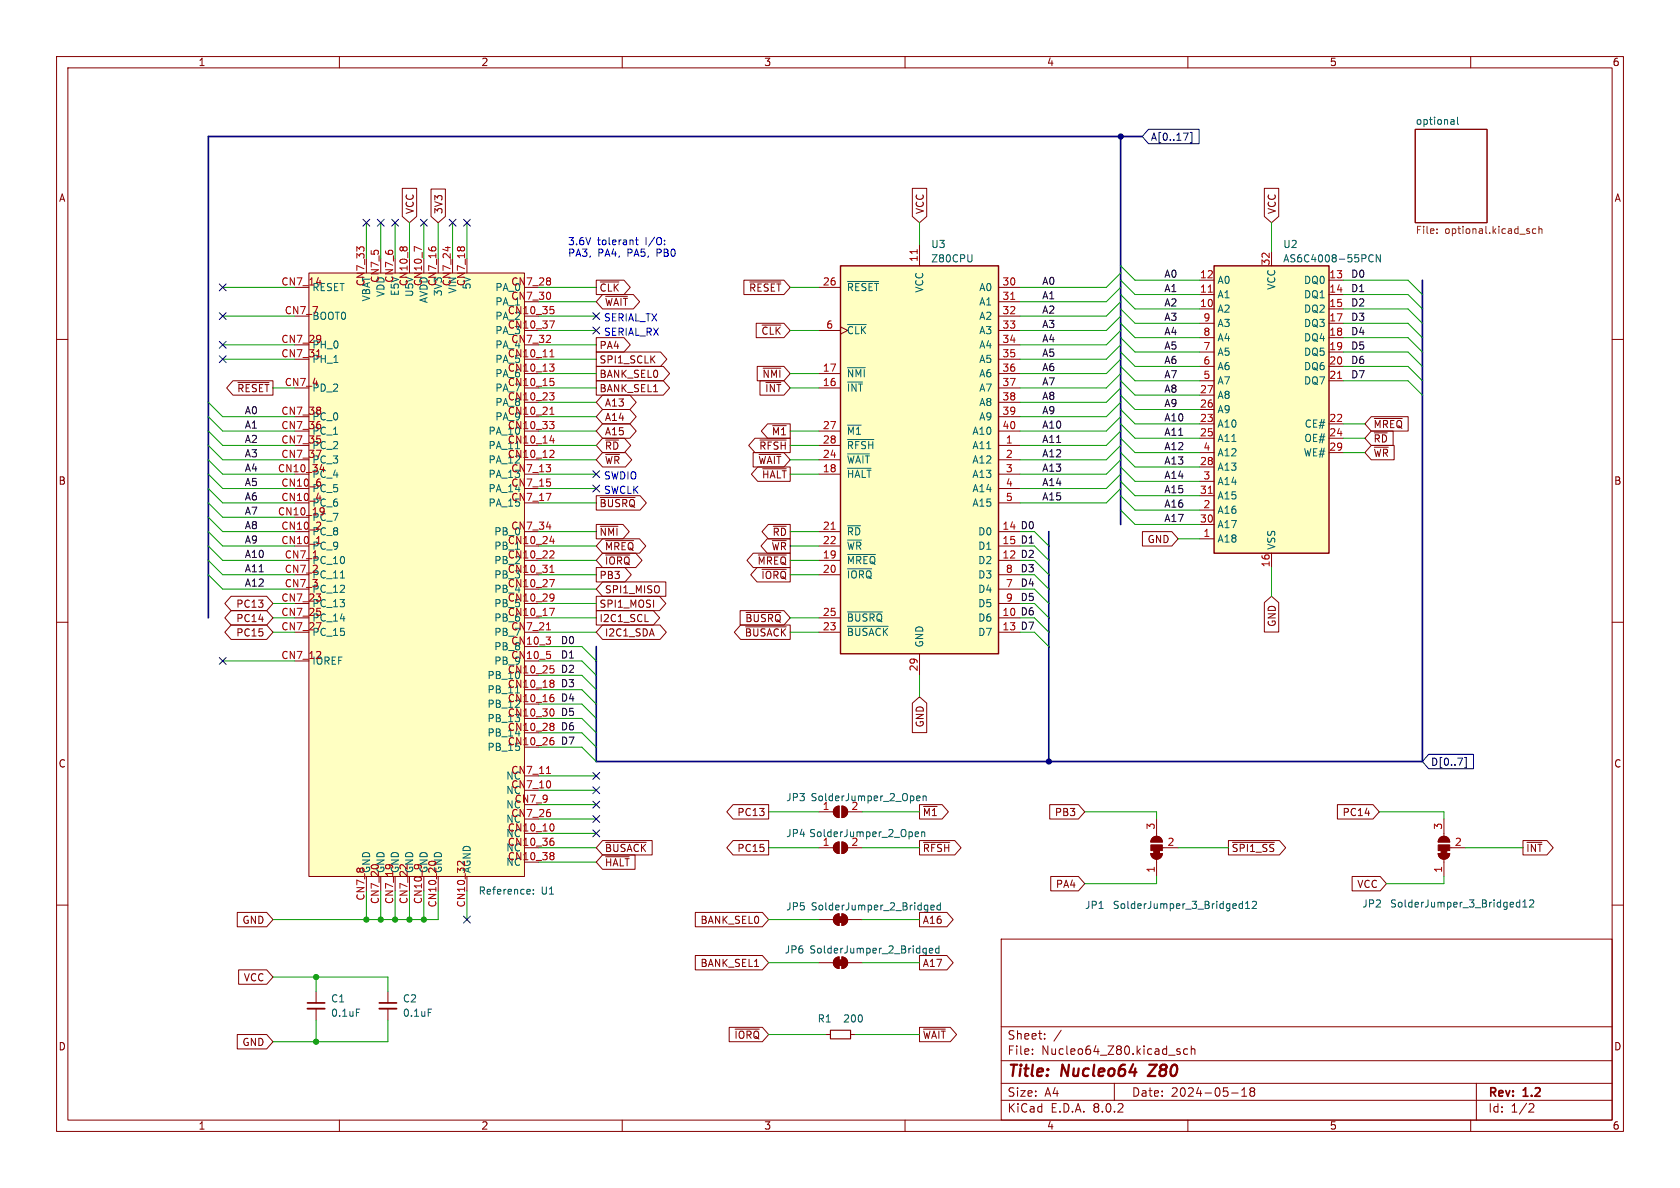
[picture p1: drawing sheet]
<svg xmlns="http://www.w3.org/2000/svg" width="297mm" height="210mm" viewBox="0 0 297 210" stroke-linecap="round" stroke-linejoin="round" font-family="sans-serif">
<g fill="none" stroke="#840000" stroke-width=".18">
<path d="M10 10h277v190h-277zM12 12h273v186h-273zM60 10v2M110 10v2M160 10v2M210 10v2M260 10v2M250.2 22.9h12.7v16.5h-12.7zM10 60h2M285 60h2M10 110h2M285 110h2"/>
<path d="M10 160h2M203.5 150.9h2a1.02 1.02 0 0 1-1 1 1.02 1.02 0 0 1-1-1zM203.7 148.1a1.02 1.02 0 0 1 1.2-.2 1.02 1.02 0 0 1 .6 .9h-2zM204.5 144.8v3M204.5 151.9v3M205.5 149.9h2.8M285 160h2M177 166h108v32h-108zM60 198v2M110 198v2M160 198v2M177 194.5h108"/>
<path d="M177 191.5h108M177 187.5h108M177 181.5h108M182.5 186.3v.1M182.5 185.5v.1M184.7 183.6v.1M184.7 182.8v.1M187.6 182.1l-1.3 2M197 191.5v3M208.1 185.8l.5 .2 .1 .2-.2 .2-.5-.1M208.1 185.5h.5M210 185.5l-.5-.1-.3 .3v.4l.2 .2h.6"/>
<path d="M210 198v2M210.6 185.5l.2-.1 .4 .1v.9M210.6 184.9v1.5M217.7 193.2h1.2M219.5 193.8h.9M219.5 192.7l.5-.4v1.5M221.2 192.9l-.2 .3v.3l.2 .3 .5-.1 .1-.2-.1-.4-.2-.2M221.2 192.9l-.2-.2 .2-.4 .5 .1 .1 .2-.3 .3M221.2 192.9h.3M260 198v2M261 191.5v6.5M270.5 195.1l.5 .1 .2 .3-1 1.1h1"/>
</g>
<path d="M204.5 188.2l-1.6 2h1.4" fill="none" stroke="#840000" stroke-width=".4"/>
<path d="M256.9 21.1l.2 .2v.7M257.1 21.9l-.5 .1M257.1 21.4l-.5 .1M257.7 20.7v1.1l.2 .2M219.2 159.8h.4M219.6 159.3v1.3M220.2 159.7l.4-.4v1.3M221.4 159.5l.5-.2 .2 .4-.8 .9h.8M219.2 160.5h.4M220.2 160.6h.7" fill="none" stroke="#006464" stroke-width=".18"/>
<path d="M254 41.2v.1M254 40.5v.1M271.5 40.5l-.3-.1-.3 .3 .1 .5h.5M272.1 40.6l.1-.2 .3 .1 .1 .8M272.1 40v1.3" fill="none" stroke="#725600" stroke-width=".18"/>
<g fill="#840000" stroke="#840000" stroke-width=".18">
<path d="M204 150.4h1v.5h-1z"/>
<path d="M203.5 150.9h2a1.02 1.02 0 0 1-1 1 1.02 1.02 0 0 1-1-1z"/>
<path d="M203.5 149.4h2v1h-2z"/>
<path d="M203.7 148.1a1.02 1.02 0 0 1 1.2-.2 1.02 1.02 0 0 1 .6 .9h-2z"/>
</g>
<path d="M54.6 48.3h38.1v106.6h-38.1z" fill="#ffffc2"/>
<g fill="none" stroke="#840000" stroke-width=".18">
<path d="M54.6 48.3h38.1v106.6h-38.1zM144.8 149.9h2.5M144.8 143.5h2.5M147.6 149.1l.7-.3v2.1a1.02 1.02 0 0 1-.9-.7 1.02 1.02 0 0 1 .2-1.1zM147.6 142.8l.7-.3v2a1.02 1.02 0 0 1-.9-.6 1.02 1.02 0 0 1 .2-1.1zM148.8 148.8a1.02 1.02 0 0 1 1.1 1.1 1.02 1.02 0 0 1-1.1 1zM148.8 142.5a1.02 1.02 0 0 1 1.1 1 1.02 1.02 0 0 1-1.1 1zM149.9 149.9h2.5M149.9 143.5h2.5M254.3 150.9h2a1.02 1.02 0 0 1-1 1 1.02 1.02 0 0 1-1-1zM254.5 148.1a1.02 1.02 0 0 1 1.2-.2 1.02 1.02 0 0 1 .6 .9h-2zM255.3 144.8v3"/>
<path d="M255.3 151.9v3M256.3 149.9h2.8M144.8 170.2h2.5M144.8 162.6h2.5M147.6 169.5l.7-.3v2a1.02 1.02 0 0 1-.9-.6 1.02 1.02 0 0 1 .2-1.1zM147.6 161.8l.7-.3v2.1a1.02 1.02 0 0 1-.9-.7 1.02 1.02 0 0 1 .2-1.1zM148.8 169.2a1.02 1.02 0 0 1 1.1 1 1.02 1.02 0 0 1-1.1 1zM148.8 161.5a1.02 1.02 0 0 1 1.1 1.1 1.02 1.02 0 0 1-1.1 1zM149.9 170.2h2.5M149.9 162.6h2.5M146 182.9h.8M150.4 182.9h.7"/>
</g>
<g fill="none" stroke="#a90000" stroke-width=".18">
<path d="M56.6 59.4l.1 .6M56.7 59.8l-.1 .1M63.6 44.1l-.5-.5v.8M63.7 43.7h.5M70.8 43.7h.3M71.4 43.7h.5M74.5 44.1l-1.3-.5v.8M76.4 43.7h.5M79.2 43.6v.8M81 43.7h.3M81.5 43.7h.5M97.2 56.7h.8l-.5 1.3"/>
<path d="M97.3 54.2h.6M97.3 49.2v.3M97.3 49.8v.5M97.3 51.9v.8M97.3 59.4v.4M97.4 54.7h.3l.2 .2-.1 .5-.4 .1M56.6 72.1v.3M56.8 79.6l-.6 1.3M96.6 60.5h.7M97.2 64.4h.7l-.4 .4M97.2 69.4h.7l-.4 .5M97.2 74.5h.7l-.4 .5"/>
<path d="M97.2 63.1h.7M97.2 77.9h.8M97.2 73.2h.7M97.3 66.9h.6M97.3 62.1l.3-.3v1.3M97.3 72.3l.3-.3v1.2M97.4 67.4h.3l.2 .2-.1 .5-.4 .1M97.4 79.6l.4 .1 .1 .3-.7 .9h.7M97.7 64.8l.2 .3v.3l-.2 .2M97.7 69.9l.2 .3v.3l-.2 .2M97.7 75l.2 .2v.3l-.2 .3M97.8 77.5v.8"/>
<path d="M57.2 82.6v.8M96.6 82.1h.7l-.4 .5M96.6 87.2h.8l-.5 1.3M96.6 93.1h.8M97.2 95.7h.8M97.3 82.7v.6M97.3 85.3v.5M97.4 97.4h.4l.1 .3-.7 .9h.7M97.8 95.3v.8M56.6 115.3v.4M56.8 110.1l-.6 1.2M96.6 112.6h.7l-.4 .5"/>
<path d="M96.6 111.3h.7M97.2 107.5h.8l-.5 1.3M97.2 102.5h.8l-.5 1.2M97.2 101.2h.7M97.3 117.7h.6M97.3 115.8v.5M97.3 113.2v.6M97.3 100.2l.3-.3v1.3M97.4 118.2h.3l.2 .2-.1 .5-.4 .1M97.5 105l.4 .1a.84 .84 0 0 1-.3 1.2M97.9 105.5l-.2 .3h-.2M96.6 136.7h.7"/>
<path d="M97.3 138.3v.7M97.5 120.2l.3 .1 .1 .2-.2 .3M97.5 123.3h.3l.1 .2v.4l-.4 .1M97.5 127.9h.3l.1 .2-.2 .3M97.5 130.9h.2l.2 .2v.4l-.4 .2M97.5 120.8h.2M97.5 128.4h.2M97.6 122.8h.2M97.6 130.4h.2M97.6 125.3a.79 .79 0 0 1 0 1.3M97.7 120.8l.2 .2v.3l-.1 .1-.3 .1M97.7 128.4l.2 .2v.3l-.1 .2h-.3"/>
<path d="M66.1 152.9h.3M68.4 152.9h.5M68.7 152.9h.1M73.5 152.9h.5M73.8 152.9h.1M76.3 152.2h.3M80.9 152.8v-.4l.3-.2 .9 .8M97.3 143.7v.5M97.5 148.7h.2l.2 .2v.4l-.4 .1M97.5 150.7l.3 .1 .1 .2-.2 .3M97.5 151.3h.2M97.6 148.2h.2"/>
<path d="M97.6 145.6a.79 .79 0 0 1 0 1.3M97.7 151.3l.2 .2v.2l-.1 .2-.3 .1"/>
</g>
<g fill="none" stroke="#006464" stroke-width=".18">
<path d="M60.2 102.2h.7M93.6 157.2l.1 .3-.6 .1M93.7 158l-.1 .1M94.3 157.9v.2M94.3 157.3v.1M161.8 147.5l.6-.1-.1-.3h-.3l-.2 .1 .1 .6h.4M162 141.1l.7-.1-.1-.2-.4-.1-.2 .2 .1 .6h.5M162.9 147.2l.2-.1h.3l.1 .8M162.9 147.1v.8M163.2 140.8l.2-.1 .3 .1v.7M163.2 140.7v.8M166.2 159.6v1.3"/>
<path d="M268.2 159.6h.5M268.7 159.1v1.2M269.2 159.4l.4-.3v1.2M270.4 159.2l.5-.1 .3 .3-.8 .9h.8M163.4 167.6l.4 .1M163.6 160l.4 .1M163.8 167.6v1.1l-.3 .2M163.8 168.4l-.4 .1M164 160v1l-.2 .3M164 160.8l-.4 .1M164.3 168.1l.6-.2-.1-.2-.3-.1-.2 .2 .1 .6h.4M164.6 160.4l.6-.1-.1-.2-.4-.1-.1 .2v.6h.5"/>
<path d="M166 167.7l-.4-.1-.2 .3 .1 .5h.5M166 167.2v1.3M166.2 160.1l-.3-.1-.3 .2 .2 .6h.4M268.2 160.3h.5M269.2 160.3h.7"/>
</g>
<g fill="#840000" stroke="#840000" stroke-width=".18">
<path d="M254.8 150.4h1v.5h-1z"/>
<path d="M254.3 150.9h2a1.02 1.02 0 0 1-1 1 1.02 1.02 0 0 1-1-1z"/>
<path d="M254.3 149.4h2v1h-2z"/>
<path d="M254.5 148.1a1.02 1.02 0 0 1 1.2-.2 1.02 1.02 0 0 1 .6 .9h-2z"/>
<path d="M148.1 169.7h1v1h-1z"/>
<path d="M147.6 169.5l.7-.3v2a1.02 1.02 0 0 1-.9-.6 1.02 1.02 0 0 1 .2-1.1z"/>
<path d="M148.8 169.2a1.02 1.02 0 0 1 1.1 1 1.02 1.02 0 0 1-1.1 1z"/>
<path d="M148.1 162.1h1v1h-1z"/>
<path d="M147.6 161.8l.7-.3v2.1a1.02 1.02 0 0 1-.9-.7 1.02 1.02 0 0 1 .2-1.1z"/>
<path d="M148.8 161.5a1.02 1.02 0 0 1 1.1 1.1 1.02 1.02 0 0 1-1.1 1z"/>
<path d="M147.6 149.1l.7-.3v2.1a1.02 1.02 0 0 1-.9-.7 1.02 1.02 0 0 1 .2-1.1z"/>
<path d="M148.8 148.8a1.02 1.02 0 0 1 1.1 1.1 1.02 1.02 0 0 1-1.1 1z"/>
<path d="M147.6 142.8l.7-.3v2a1.02 1.02 0 0 1-.9-.6 1.02 1.02 0 0 1 .2-1.1z"/>
<path d="M148.8 142.5a1.02 1.02 0 0 1 1.1 1 1.02 1.02 0 0 1-1.1 1z"/>
</g>
<path d="M146.8 182.1h3.6v1.5h-3.6z" fill="none" stroke="#840000" stroke-width=".2"/>
<path d="M148.6 47h27.9v68.6h-27.9z" fill="#ffffc2"/>
<path d="M148.6 47h27.9v68.6h-27.9z" fill="none" stroke="#840000" stroke-width=".25"/>
<g fill="none" stroke="#840000" stroke-width=".18">
<path d="M144.8 50.8h3.8M144.8 58.4h3.8M148.6 57.8l1.3 .6-1.3 .7M162.6 43.2v3.8M176.5 50.8h3.8M176.5 53.3h3.8M176.5 55.9h3.8M176.5 58.4h3.8M144.8 78.7h3.8M144.8 68.6h3.8M144.8 66h3.8M144.8 76.2h3.8"/>
<path d="M176.5 78.7h3.8M176.5 68.6h3.8M176.5 66h3.8M176.5 76.2h3.8M176.5 61h3.8M176.5 63.5h3.8M176.5 71.1h3.8M176.5 73.7h3.8M144.8 99.1h3.8M144.8 94h3.8M144.8 96.5h3.8M144.8 83.8h3.8"/>
<path d="M144.8 81.3h3.8M176.5 99.1h3.8M176.5 94h3.8M176.5 96.5h3.8M176.5 83.8h3.8M176.5 81.3h3.8M176.5 86.4h3.8M176.5 88.9h3.8M144.8 109.2h3.8M144.8 111.8h3.8M144.8 101.6h3.8M162.6 115.6v3.8"/>
<path d="M176.5 109.2h3.8M176.5 111.8h3.8M176.5 101.6h3.8M176.5 104.1h3.8M176.5 106.7h3.8M55.9 175.3v2M55.9 178.3v2M68.6 175.3v2M68.6 178.3v2"/>
</g>
<path d="M162.1 44.1v.7M178.7 52.9h.7M146.9 93.6h.8" fill="none" stroke="#a90000" stroke-width=".18"/>
<g fill="none" stroke="#006464" stroke-width=".18">
<path d="M149.8 49.8h5.5M149.8 57.4h3.3M171.8 45v1.2M149.8 65h3.2M149.8 75.2h2.4M149.8 77.7h4.7M149.8 82.8h4.2M149.8 98h5M149.8 92.9h2.3M149.8 80.2h3.9M149.8 100.6h4.3M149.8 110.7h7.2"/>
<path d="M149.8 108.2h6.2M63 178.4h.6M75.7 178.4h.6"/>
</g>
<path d="M54.4 178.3h3M67.1 178.3h3" fill="none" stroke="#840000" stroke-width=".33"/>
<path d="M54.4 177.3h3M67.1 177.3h3" fill="none" stroke="#840000" stroke-width=".3"/>
<path d="M214.6 47h20.3v50.8h-20.3z" fill="#ffffc2"/>
<path d="M214.6 47h20.3v50.8h-20.3z" fill="none" stroke="#840000" stroke-width=".25"/>
<g fill="none" stroke="#840000" stroke-width=".18">
<path d="M71.1 33.3h2.6v5l-1.3 1.1-1.3-1.1zM76.2 33.4h2.5v4.9l-1.2 1.1-1.3-1.1zM161.3 33.3h2.5v5l-1.2 1.1-1.3-1.1zM223.5 33.3h2.6v5l-1.3 1.1-1.3-1.1zM105.4 59.7h4.9l1.1 1.3-1.1 1.2h-4.9zM105.4 49.5h4.9l1.1 1.3-1.1 1.3h-4.9zM106.1 49.8h3.3M106.5 52.1h5.5l1.1 1.2-1.1 1.3h-5.5l-1.1-1.3zM107.1 52.4h3.8M131.5 49.5h7.1l1.1 1.3-1.1 1.3h-7.1zM132.6 49.8h5.4M133.7 57.1h4.9l1.1 1.3-1.1 1.3h-4.9z"/>
<path d="M134.7 57.5h3.3M212.1 54.6h2.5M212.1 52.1h2.5M212.1 49.5h2.5M212.1 57.2h2.5M212.1 59.7h2.5M224.8 44.5v2.5M234.9 54.6h2.6M234.9 52.1h2.6M234.9 49.5h2.6M234.9 57.2h2.6M234.9 59.7h2.6"/>
<path d="M41.2 67.3h7.1v2.6h-7.1l-1.1-1.3zM42.1 67.6h5.5M105.4 64.8h11.9l1.1 1.2-1.1 1.3h-11.9zM105.4 67.3h11.9l1.1 1.3-1.1 1.3h-11.9zM105.4 62.2h11.4l1.1 1.3-1.1 1.3h-11.4zM106.5 74.9h4.9l1.1 1.3-1.1 1.3h-4.9l-1.1-1.3zM106.5 69.8h4.9l1.1 1.3-1.1 1.3h-4.9l-1.1-1.3zM106.5 77.5h3.9l1.1 1.2-1.1 1.3h-3.9l-1.1-1.3zM106.5 72.4h4.9l1.1 1.3-1.1 1.2h-4.9l-1.1-1.2zM133.5 77.5h6.2v2.5h-6.2l-1.1-1.3zM133.9 64.8h4.7l1.1 1.2-1.1 1.3h-4.7zM134.4 67.3h4.2l1.1 1.3-1.1 1.3h-4.2z"/>
<path d="M134.4 77.8h4.6M134.9 65.1h3.1M135.7 74.9h4v2.6h-4l-1.1-1.3zM136.6 75.2h2.4M212.1 62.2h2.5M212.1 64.8h2.5M212.1 67.3h2.5M212.1 74.9h2.5M212.1 77.5h2.5M212.1 72.4h2.5M212.1 69.9h2.5M234.9 62.2h2.6"/>
<path d="M234.9 64.8h2.6M234.9 67.3h2.6M234.9 74.9h2.6M234.9 77.5h2.6M242.4 78.7h4.1v2.6h-4.1l-1.1-1.3zM242.4 76.2h3.9v2.5h-3.9l-1.1-1.2zM242.4 73.7h6.5v2.5h-6.5l-1.1-1.3zM243 74h4.9M105.4 92.7h4.7l1.1 1.3-1.1 1.3h-4.7zM105.4 87.6h7.8l1.1 1.3-1.1 1.3h-7.8zM106.1 93h3.1M106.1 87.9h6.2"/>
<path d="M106.5 80h4.1l1.1 1.3-1.1 1.3h-4.1l-1.1-1.3zM106.5 97.8h5.9l1.1 1.3-1.1 1.2h-5.9l-1.1-1.2zM106.5 95.2h6.6l1.1 1.3-1.1 1.3h-6.6l-1.1-1.3zM107.1 98.1h4.2M107.1 95.6h4.9M133.1 80h5.5l1.1 1.3-1.1 1.3h-5.5zM133.2 97.8h6.5v2.5h-6.5l-1.1-1.2zM134 82.5h5.7v2.6h-5.7l-1.2-1.3zM134 98.1h5M134.2 80.3h3.8M134.8 82.9h4.2M135.6 95.2h4.1v2.6h-4.1l-1.1-1.3z"/>
<path d="M135.8 92.7h3.9v2.6h-3.9l-1.1-1.3zM136.7 93h2.3M202 94h5.2l1.1 1.3-1.1 1.2h-5.2zM212.1 95.3h2.5M212.1 90.2h2.5M212.1 82.6h2.5M212.1 80h2.5M212.1 85.1h2.5M212.1 92.7h2.5M212.1 87.6h2.5M224.8 97.8v2.5M234.9 80h2.6"/>
<path d="M40.9 110.5h6.2l1.2 1.3-1.2 1.2h-6.2l-1.2-1.2zM40.9 107.9h6.2l1.2 1.3-1.2 1.3h-6.2l-1.2-1.3zM40.9 105.4h6.2l1.2 1.3-1.2 1.3h-6.2l-1.2-1.3zM105.4 105.4h11.2l1.1 1.3-1.1 1.3h-11.2zM105.4 107.9h10.1l1.1 1.3-1.1 1.3h-10.1zM105.4 100.3h5.1l1.1 1.3-1.1 1.3h-5.1zM106.5 110.5h10.2l1.1 1.3-1.1 1.2h-10.2l-1.1-1.2zM106.5 102.9h11.2v2.5h-11.2l-1.1-1.3zM114 109.9h.6M130.8 107.9h7.8l1.1 1.3-1.1 1.3h-7.8zM130.9 110.5h8.8v2.5h-8.8l-1.1-1.2zM131.8 110.8h7.2"/>
<path d="M131.9 108.3h6.1M133.8 100.3h5.9v2.6h-5.9l-1.1-1.3zM134.7 100.6h4.3M223.5 106.5l1.3-1.1 1.3 1.1v5.2h-2.6zM161.3 124.3l1.3-1.1 1.2 1.1v5.2h-2.5zM106.5 151.1h5.8v2.6h-5.8l-1.1-1.3zM106.5 148.6h8.8v2.5h-8.8l-1.1-1.2zM107.1 148.9h7.2M107.1 151.4h4.1M129.6 148.6h6.3v2.5h-6.3l-1.1-1.2zM129.6 142.2h6.3v2.6h-6.3l-1.1-1.3zM162.6 142.2h4l1.1 1.3-1.1 1.3h-4z"/>
<path d="M162.6 148.6h6.2l1.1 1.3-1.1 1.2h-6.2zM163.3 148.9h4.6M163.3 142.6h2.4M185.6 142.2h5.1l1.1 1.3-1.1 1.3h-5.1zM185.8 154.9h4.9l1.1 1.3-1.1 1.3h-4.9zM217.2 148.6h9l1.1 1.3-1.1 1.2h-9zM217.9 148.9h7.4M236.4 142.2h6.3l1.1 1.3-1.1 1.3h-6.3zM239 154.9h5l1.1 1.3-1.1 1.3h-5zM269.2 148.6h4.3l1.1 1.3-1.1 1.2h-4.3zM269.9 148.9h2.7M41.9 161.3h5.2l1.2 1.3-1.2 1.2h-5.2z"/>
<path d="M42.2 171.4h4.9l1.2 1.3-1.2 1.3h-4.9zM122.9 168.9h11.9l1.1 1.3-1.1 1.3h-11.9zM122.9 161.3h11.9l1.1 1.3-1.1 1.2h-11.9zM162.6 168.9h4.8l1.1 1.3-1.1 1.3h-4.8zM162.6 161.3h4.8l1.1 1.3-1.1 1.2h-4.8zM41.9 182.9h5.2l1.2 1.3-1.2 1.2h-5.2zM128.9 181.6h5.9l1.1 1.3-1.1 1.3h-5.9zM130 181.9h4.2M162.6 181.6h5.4l1.1 1.3-1.1 1.3h-5.4zM163.3 181.9h3.8"/>
</g>
<path d="M213.6 51.7h.7M236.5 66.9h.7M213.6 87.2h.7" fill="none" stroke="#a90000" stroke-width=".18"/>
<path d="M242 46l.4 .3 .4-.1M242.8 45.2l-.4-.2-.4 .3M244 45v1.3l-.7-1.3v1.3" fill="none" stroke="#006464" stroke-width=".18"/>
<g fill="none" stroke="#000084" stroke-width=".18">
<path d="M64.2 38.8l1.2 1.2M65.4 38.8l-1.2 1.2M66.7 38.8l1.2 1.2M67.9 38.8l-1.2 1.2M69.2 38.8l1.3 1.2M70.5 38.8l-1.3 1.2M74.3 38.8l1.2 1.2M75.5 38.8l-1.2 1.2M79.4 38.8l1.2 1.2M80.6 38.8l-1.2 1.2M81.9 38.8l1.3 1.2M83.2 38.8l-1.3 1.2"/>
<path d="M203 22.9h9v2.5h-9l-1.1-1.3zM209.2 23.5h.9l-.6 1.3M210.4 23.4h.3v1.8h-.3M38.8 55.3l1.2 1.2M38.8 50.2l1.2 1.2M40 55.3l-1.2 1.2M40 50.2l-1.2 1.2M104.8 57.8l1.2 1.2M104.8 55.3l1.2 1.2M106 57.8l-1.2 1.2M106 55.3l-1.2 1.2M38.8 62.9l1.2 1.2"/>
<path d="M38.8 60.4l1.2 1.2M40 62.9l-1.2 1.2M40 60.4l-1.2 1.2M104.8 83.2l1.2 1.2M104.8 85.8l1.2 1.2M106 83.2l-1.2 1.2M106 85.8l-1.2 1.2M38.8 116.2l1.2 1.2M40 116.2l-1.2 1.2M104.8 139.1l1.2 1.2M104.8 136.6l1.2 1.2M106 139.1l-1.2 1.2"/>
<path d="M106 136.6l-1.2 1.2M252.6 133.3h7.9v2.6h-7.9l-1.1-1.3zM258.9 133.9h.3v1.8h-.3M104.8 144.2l1.2 1.2M104.8 141.6l1.2 1.2M104.8 146.7l1.2 1.2M106 144.2l-1.2 1.2M106 141.6l-1.2 1.2M106 146.7l-1.2 1.2M81.9 162l1.3 1.2M83.2 162l-1.3 1.2"/>
</g>
<path d="M112.3 42.4h.5M112.5 42v1.1l.3 .2M117.5 43.1v.2M117.5 42.5v.1" fill="none" stroke="#0000c2" stroke-width=".18"/>
<path d="M198.1 24.1v68.6M201.9 24.1h-165.1v85.1M251.5 49.5v85.1h-146.1v-20.3M185.4 94v40.6" fill="none" stroke="#000084" stroke-width=".3"/>
<g fill="none" stroke="#009600" stroke-width=".18">
<path d="M64.8 39.4v6.3M67.3 39.4v6.3M69.8 39.4v6.3M72.4 39.4v6.3M74.9 39.4v6.3M77.5 39.4v6.3M80 39.4v6.3M82.5 39.4v6.3M162.6 39.4v3.8M224.8 39.4v5.1M39.4 55.9h12.7M39.4 50.8h12.7"/>
<path d="M95.2 58.4h10.2M95.2 55.9h10.2M95.2 53.3h10.2M95.2 50.8h10.2M139.7 58.4h5.1M139.7 50.8h5.1M198.1 58.4l-2.5 2.6h-15.3M198.1 55.9l-2.5 2.5h-15.3M198.1 53.3l-2.5 2.6h-15.3M198.1 50.8l-2.5 2.5h-15.3M198.1 48.3l-2.5 2.5h-15.3M198.1 47l2.6 2.5h11.4"/>
<path d="M198.1 49.5l2.6 2.6h11.4M198.1 59.7l2.6 2.5h11.4M198.1 57.2l2.6 2.5h11.4M198.1 54.6l2.6 2.6h11.4M198.1 52.1l2.6 2.5h11.4M237.5 49.5h11.4l2.6 2.6M237.5 52.1h11.4l2.6 2.5M237.5 59.7h11.4l2.6 2.5M237.5 57.2h11.4l2.6 2.5M237.5 54.6h11.4l2.6 2.6M36.8 78.7l2.6 2.6h12.7M36.8 71.1l2.6 2.6h12.7"/>
<path d="M36.8 73.7l2.6 2.5h12.7M36.8 76.2l2.6 2.5h12.7M39.4 61h12.7M39.4 63.5h12.7M48.3 68.6h3.8M95.2 68.6h10.2M95.2 61h10.2M95.2 66h10.2M95.2 63.5h10.2M95.2 73.7h10.2M95.2 76.2h10.2M95.2 71.1h10.2"/>
<path d="M95.2 78.7h10.2M139.7 68.6h5.1M139.7 66h5.1M139.7 76.2h5.1M139.7 78.7h5.1M198.1 77.5l2.6 2.5h11.4M198.1 78.7l-2.5 2.6h-15.3M198.1 66l-2.5 2.6h-15.3M198.1 63.5l-2.5 2.5h-15.3M198.1 61l-2.5 2.5h-15.3M198.1 71.1l-2.5 2.6h-15.3M198.1 73.7l-2.5 2.5h-15.3"/>
<path d="M198.1 68.6l-2.5 2.5h-15.3M198.1 76.2l-2.5 2.5h-15.3M198.1 64.8l2.6 2.5h11.4M198.1 62.2l2.6 2.6h11.4M198.1 74.9l2.6 2.6h11.4M198.1 69.9l2.6 2.5h11.4M198.1 72.4l2.6 2.5h11.4M198.1 67.3l2.6 2.6h11.4M237.5 62.2h11.4l2.6 2.6M237.5 67.3h11.4l2.6 2.6M237.5 64.8h11.4l2.6 2.5M237.5 77.5h3.8"/>
<path d="M237.5 74.9h3.8M36.8 94l2.6 2.5h12.7M36.8 91.4l2.6 2.6h12.7M36.8 99.1l2.6 2.5h12.7M36.8 96.5l2.6 2.6h12.7M36.8 81.3l2.6 2.5h12.7M36.8 83.8l2.6 2.6h12.7M36.8 86.4l2.6 2.5h12.7M36.8 88.9l2.6 2.5h12.7M95.2 96.5h10.2M95.2 81.3h10.2M95.2 94h10.2"/>
<path d="M95.2 99.1h10.2M95.2 83.8h10.2M95.2 86.4h10.2M95.2 88.9h10.2M139.7 96.5h5.1M139.7 81.3h5.1M139.7 94h5.1M139.7 99.1h5.1M139.7 83.8h5.1M180.3 96.5h2.6l2.5 2.6M182.9 99.1l2.5 2.5M182.9 94l2.5 2.5"/>
<path d="M198.1 82.6l2.6 2.5h11.4M198.1 80l2.6 2.6h11.4M198.1 87.6l2.6 2.6h11.4M198.1 85.1l2.6 2.5h11.4M198.1 90.2l2.6 2.5h11.4M198.1 81.3l-2.5 2.5h-15.3M198.1 83.8l-2.5 2.6h-15.3M198.1 86.4l-2.5 2.5h-15.3M208.3 95.3h3.8M237.5 80h3.8M36.8 101.6l2.6 2.5h12.7M39.4 116.8h12.7"/>
<path d="M48.3 111.8h3.8M48.3 109.2h3.8M48.3 106.7h3.8M95.2 111.8h10.2M95.2 116.8h7.7l2.5 2.6M95.2 114.3h7.7l2.5 2.5M95.2 109.2h10.2M95.2 106.7h10.2M95.2 104.1h10.2M95.2 101.6h10.2M95.2 119.4h7.7l2.5 2.5M139.7 111.8h5.1"/>
<path d="M139.7 109.2h5.1M139.7 101.6h5.1M162.6 119.4v3.8M182.9 106.7l2.5 2.5M182.9 101.6l2.5 2.5M182.9 109.2l2.5 2.6M182.9 111.8l2.5 2.5M182.9 104.1l2.5 2.6M224.8 100.3v5.1M95.2 139.7h10.2M95.2 137.2h10.2M95.2 124.5h7.7l2.5 2.5"/>
<path d="M95.2 121.9h7.7l2.5 2.6M95.2 129.5h7.7l2.5 2.6M95.2 132.1h7.7l2.5 2.5M95.2 127h7.7l2.5 2.5M64.8 157.5v5.1M67.3 157.5v5.1M69.8 157.5v5.1M72.4 157.5v5.1M74.9 157.5v5.1M77.5 157.5v5.1h-29.2M82.5 157.5v5.1M95.2 149.9h10.2"/>
<path d="M95.2 142.2h10.2M95.2 147.3h10.2M95.2 144.8h10.2M95.2 152.4h10.2M135.9 143.5h8.9M135.9 149.9h8.9M152.4 143.5h10.2M152.4 149.9h10.2M191.8 143.5h12.7v1.3M204.5 154.9v1.3h-12.7M208.3 149.9h8.9M243.8 143.5h11.5v1.3"/>
<path d="M255.3 154.9v1.3h-10.2M259.1 149.9h10.1M48.3 172.7h20.3v2.6M55.9 172.7v2.6M135.9 162.6h8.9M135.9 170.2h8.9M152.4 162.6h10.2M152.4 170.2h10.2M55.9 180.3v3.9M68.6 180.3v3.9h-20.3M135.9 182.9h10.1M151.1 182.9h11.5"/>
</g>
<g fill="#000084" stroke="#000084" stroke-width=".18">
<circle cx="198.1" cy="24.1" r=".46"/>
<circle cx="185.4" cy="134.6" r=".46"/>
</g>
<g fill="#009600" stroke="#009600" stroke-width=".18">
<circle cx="69.8" cy="162.6" r=".46"/>
<circle cx="67.3" cy="162.6" r=".46"/>
<circle cx="55.9" cy="172.7" r=".46"/>
<circle cx="55.9" cy="184.2" r=".46"/>
<circle cx="74.9" cy="162.6" r=".46"/>
<circle cx="72.4" cy="162.6" r=".46"/>
<circle cx="64.8" cy="162.6" r=".46"/>
</g>
<g font-size="2.8" fill="#840000">
<text x="178" y="190.9">Title:</text>
<text x="187.7" y="190.9">Nucleo64</text>
<text x="204" y="190.9">Z80</text>
</g>
<g font-size="2.1" fill="#840000">
<text x="178" y="184">Sheet:</text>
<text x="178" y="186.7">File:</text>
<text x="184.1" y="186.7">Nucleo64_Z80.kicad_sch</text>
<text x="178" y="196.9">KiCad</text>
<text x="178" y="194.1">Size:</text>
<text x="184.7" y="194.1">A4</text>
<text x="185.7" y="196.9">E.D.A.</text>
<text x="193.3" y="196.9">8.0.2</text>
<text x="200" y="194.1">Date:</text>
<text x="207" y="194.1">2024-05-18</text>
<text x="263" y="194.3">Rev:</text>
<text x="263" y="196.9">Id:</text>
<text x="267.1" y="196.9">1/2</text>
<text x="269.4" y="194.3">1.2</text>
</g>
<g font-size="1.8" fill="#840000">
<text x="35" y="11.9">1</text>
<text x="85" y="11.9">2</text>
<text x="135" y="11.9">3</text>
<text x="185" y="11.9">4</text>
<text x="235" y="11.9">5</text>
<text x="285" y="11.9">6</text>
<text x="10.3" y="35.9">A</text>
<text x="285.3" y="35.9">A</text>
<text x="73.3" y="37.9" transform="rotate(-90 73.3 37.9)">VCC</text>
<text x="78.4" y="37.9" transform="rotate(-90 78.4 37.9)">3V3</text>
<text x="163.5" y="37.9" transform="rotate(-90 163.5 37.9)">VCC</text>
<text x="225.7" y="37.9" transform="rotate(-90 225.7 37.9)">VCC</text>
<text x="105.9" y="51.8">~{CLK}</text>
<text x="132.3" y="51.8">~{RESET}</text>
<text x="106.8" y="54.3">~{WAIT}</text>
<text x="134.5" y="59.4">~{CLK}</text>
<text x="105.9" y="61.9">PA4</text>
<text x="105.9" y="64.5">SPI1_SCLK</text>
<text x="41.8" y="69.5">~{RESET}</text>
<text x="105.9" y="67">BANK_SEL0</text>
<text x="105.9" y="69.5">BANK_SEL1</text>
<text x="134.7" y="67">~{NMI}</text>
<text x="135.2" y="69.5">~{INT}</text>
<text x="106.8" y="77.2">A15</text>
<text x="106.8" y="72.1">A13</text>
<text x="106.8" y="74.6">A14</text>
<text x="136.4" y="77.2">~{M1}</text>
<text x="242.7" y="75.9">~{MREQ}</text>
<text x="106.8" y="82.2">~{WR}</text>
<text x="106.8" y="79.7">~{RD}</text>
<text x="134" y="82.2">~{WAIT}</text>
<text x="134.1" y="79.7">~{RFSH}</text>
<text x="242.7" y="81">~{WR}</text>
<text x="242.7" y="78.4">~{RD}</text>
<text x="10.3" y="85.9">B</text>
<text x="105.9" y="89.9">~{BUSRQ}</text>
<text x="134.6" y="84.8">~{HALT}</text>
<text x="285.3" y="85.9">B</text>
<text x="105.9" y="94.9">~{NMI}</text>
<text x="136.5" y="94.9">~{RD}</text>
<text x="106.8" y="100">~{IORQ}</text>
<text x="106.8" y="97.5">~{MREQ}</text>
<text x="133.8" y="100">~{MREQ}</text>
<text x="136.3" y="97.5">~{WR}</text>
<text x="202.8" y="96.2">GND</text>
<text x="41.7" y="107.6">PC13</text>
<text x="105.9" y="107.6">SPI1_MOSI</text>
<text x="105.9" y="102.6">PB3</text>
<text x="106.8" y="105.1">SPI1_MISO</text>
<text x="134.5" y="102.6">~{IORQ}</text>
<text x="41.7" y="112.7">PC15</text>
<text x="41.7" y="110.2">PC14</text>
<text x="105.9" y="110.2">I2C1_SCL</text>
<text x="106.8" y="112.7">I2C1_SDA</text>
<text x="131.6" y="112.7">~{BUSACK}</text>
<text x="131.7" y="110.2">~{BUSRQ}</text>
<text x="225.7" y="110.9" transform="rotate(-90 225.7 110.9)">GND</text>
<text x="163.5" y="128.7" transform="rotate(-90 163.5 128.7)">GND</text>
<text x="10.3" y="135.9">C</text>
<text x="285.3" y="135.9">C</text>
<text x="130.3" y="144.5">PC13</text>
<text x="163" y="144.5">~{M1}</text>
<text x="186.4" y="144.5">PB3</text>
<text x="237.2" y="144.5">PC14</text>
<text x="106.8" y="153.4">~{HALT}</text>
<text x="106.8" y="150.8">~{BUSACK}</text>
<text x="130.3" y="150.8">PC15</text>
<text x="163" y="150.8">~{RFSH}</text>
<text x="217.6" y="150.8">~{SPI1_SS}</text>
<text x="269.7" y="150.8">~{INT}</text>
<text x="186.6" y="157.2">PA4</text>
<text x="239.8" y="157.2">VCC</text>
<text x="42.8" y="163.5">GND</text>
<text x="123.7" y="163.5">BANK_SEL0</text>
<text x="163" y="163.5">A16</text>
<text x="43" y="173.7">VCC</text>
<text x="123.7" y="171.1">BANK_SEL1</text>
<text x="163" y="171.1">A17</text>
<text x="10.3" y="185.9">D</text>
<text x="42.8" y="185.1">GND</text>
<text x="129.7" y="183.8">~{IORQ}</text>
<text x="163" y="183.8">~{WAIT}</text>
<text x="285.3" y="185.9">D</text>
<text x="35" y="199.9">1</text>
<text x="85" y="199.9">2</text>
<text x="135" y="199.9">3</text>
<text x="185" y="199.9">4</text>
<text x="235" y="199.9">5</text>
<text x="285" y="199.9">6</text>
</g>
<g font-size="1.8" fill="#006464">
<text x="250.2" y="22.1">optional</text>
<text x="164.5" y="44">U3</text>
<text x="164.5" y="46.6">Z80CPU</text>
<text x="226.8" y="44">U2</text>
<text x="226.8" y="46.6">AS6C4008-55PCN</text>
<text x="149.6" y="51.7">~{RESET}</text>
<text x="163.4" y="51.8" transform="rotate(-90 163.4 51.8)">VCC</text>
<text x="173" y="51.7">A0</text>
<text x="215.1" y="52.9">A1</text>
<text x="215.1" y="50.4">A0</text>
<text x="225.7" y="51.3" transform="rotate(-90 225.7 51.3)">VCC</text>
<text x="230.4" y="50.4">DQ0</text>
<text x="230.4" y="52.9">DQ1</text>
<text x="55.1" y="56.7">BOOT0</text>
<text x="149.6" y="59.3">~{CLK}</text>
<text x="173" y="54.2">A1</text>
<text x="173" y="56.7">A2</text>
<text x="173" y="59.3">A3</text>
<text x="215.1" y="55.5">A2</text>
<text x="215.1" y="58">A3</text>
<text x="230.4" y="55.5">DQ2</text>
<text x="230.4" y="58">DQ3</text>
<text x="173" y="61.8">A4</text>
<text x="173" y="64.4">A5</text>
<text x="215.1" y="65.6">A6</text>
<text x="215.1" y="63.1">A5</text>
<text x="215.1" y="60.6">A4</text>
<text x="230.4" y="60.6">DQ4</text>
<text x="230.4" y="63.1">DQ5</text>
<text x="230.4" y="65.6">DQ6</text>
<text x="149.6" y="69.4">~{INT}</text>
<text x="149.6" y="66.9">~{NMI}</text>
<text x="173" y="66.9">A6</text>
<text x="173" y="69.4">A7</text>
<text x="173" y="72">A8</text>
<text x="215.1" y="70.7">A8</text>
<text x="215.1" y="68.2">A7</text>
<text x="230.4" y="68.2">DQ7</text>
<text x="149.6" y="77.1">~{M1}</text>
<text x="171.8" y="77.1">A10</text>
<text x="173" y="74.5">A9</text>
<text x="215.1" y="75.8">A10</text>
<text x="215.1" y="73.3">A9</text>
<text x="230.5" y="75.8">CE#</text>
<text x="89.7" y="81">CN10_12</text>
<text x="149.6" y="82.1">~{WAIT}</text>
<text x="149.6" y="79.6">~{RFSH}</text>
<text x="171.8" y="79.6">A11</text>
<text x="171.8" y="82.1">A12</text>
<text x="215.1" y="78.3">A11</text>
<text x="215.1" y="83.4">A13</text>
<text x="215.1" y="80.9">A12</text>
<text x="230.4" y="80.9">WE#</text>
<text x="230.5" y="78.3">OE#</text>
<text x="149.6" y="84.7">~{HALT}</text>
<text x="171.8" y="84.7">A13</text>
<text x="171.8" y="87.2">A14</text>
<text x="171.8" y="89.8">A15</text>
<text x="215.1" y="86">A14</text>
<text x="215.1" y="88.5">A15</text>
<text x="149.6" y="94.8">~{RD}</text>
<text x="172.8" y="94.8">D0</text>
<text x="215.1" y="91">A16</text>
<text x="215.1" y="93.6">A17</text>
<text x="149.6" y="99.9">~{MREQ}</text>
<text x="149.6" y="97.4">~{WR}</text>
<text x="172.8" y="99.9">D2</text>
<text x="172.8" y="97.4">D1</text>
<text x="215.1" y="96.1">A18</text>
<text x="225.7" y="97.3" transform="rotate(-90 225.7 97.3)">VSS</text>
<text x="149.6" y="102.5">~{IORQ}</text>
<text x="172.8" y="105">D4</text>
<text x="172.8" y="102.5">D3</text>
<text x="172.8" y="107.5">D5</text>
<text x="149.6" y="112.6">~{BUSACK}</text>
<text x="149.6" y="110.1">~{BUSRQ}</text>
<text x="172.8" y="110.1">D6</text>
<text x="172.8" y="112.6">D7</text>
<text x="163.4" y="114.6" transform="rotate(-90 163.4 114.6)">GND</text>
<text x="138.9" y="141.8">JP3</text>
<text x="143.2" y="141.8">SolderJumper_2_Open</text>
<text x="145.3" y="143.3">1</text>
<text x="150.4" y="143.3">2</text>
<text x="138.9" y="148.2">JP4 SolderJumper_2_Open</text>
<text x="145.3" y="149.6">1</text>
<text x="150.4" y="149.6">2</text>
<text x="84.5" y="158.3">Reference:</text>
<text x="95.7" y="158.3">U1</text>
<text x="138.9" y="161.1">JP5</text>
<text x="143.2" y="161.1">SolderJumper_2_Bridged</text>
<text x="191.7" y="160.9">JP1</text>
<text x="196.6" y="160.9">SolderJumper_3_Bridged12</text>
<text x="240.7" y="160.6">JP2</text>
<text x="245.6" y="160.6">SolderJumper_3_Bridged12</text>
<text x="138.6" y="168.8">JP6</text>
<text x="143" y="168.8">SolderJumper_2_Bridged</text>
<text x="58.4" y="177.4">C1</text>
<text x="58.4" y="179.9">0.1uF</text>
<text x="71.1" y="177.4">C2</text>
<text x="71.1" y="179.9">0.1uF</text>
<text x="144.5" y="180.9">R1</text>
<text x="149" y="180.9">200</text>
</g>
<g font-size="1.8" fill="#000084">
<text x="203.4" y="25.1">A[0..17]</text>
<text x="252.9" y="135.6">D[0..7]</text>
</g>
<g font-size="1.8" fill="#725600">
<text x="250.2" y="41.7">File:</text>
<text x="255.4" y="41.7">optional.kicad_sch</text>
</g>
<g font-size="1.8" fill="#0000c2">
<text x="100.3" y="43.4">3.6V</text>
<text x="100.3" y="45.5">PA3,</text>
<text x="105.6" y="43.4">tolerant</text>
<text x="105.7" y="45.5">PA4,</text>
<text x="111" y="45.5">PA5,</text>
<text x="114.2" y="43.4">I/O:</text>
<text x="116.4" y="45.5">PB0</text>
<text x="106.7" y="59.4">SERIAL_RX</text>
<text x="106.7" y="56.9">SERIAL_TX</text>
<text x="106.7" y="84.8">SWDIO</text>
<text x="106.7" y="87.4">SWCLK</text>
</g>
<g font-size="1.8" fill="#a90000">
<text x="162.3" y="46.4" transform="rotate(-90 162.3 46.4)">11</text>
<text x="224.5" y="47" transform="rotate(-90 224.5 47)">32</text>
<text x="49.6" y="50.5">CN7_14</text>
<text x="55.1" y="51.7">RESET</text>
<text x="64.5" y="50.7" transform="rotate(-90 64.5 50.7)">CN7_33</text>
<text x="65.6" y="53.4" transform="rotate(-90 65.6 53.4)">VBAT</text>
<text x="67.1" y="50.1" transform="rotate(-90 67.1 50.1)">CN7_5</text>
<text x="68.2" y="52.6" transform="rotate(-90 68.2 52.6)">VDD</text>
<text x="69.6" y="50.1" transform="rotate(-90 69.6 50.1)">CN7_6</text>
<text x="70.7" y="52.4" transform="rotate(-90 70.7 52.4)">E5V</text>
<text x="72.1" y="50.7" transform="rotate(-90 72.1 50.7)">CN10_8</text>
<text x="73.3" y="52.6" transform="rotate(-90 73.3 52.6)">U5V</text>
<text x="74.7" y="50.7" transform="rotate(-90 74.7 50.7)">CN10_7</text>
<text x="75.8" y="53.7" transform="rotate(-90 75.8 53.7)">AVDD</text>
<text x="77.2" y="50.7" transform="rotate(-90 77.2 50.7)">CN7_16</text>
<text x="78.3" y="52.5" transform="rotate(-90 78.3 52.5)">3V3</text>
<text x="79.8" y="50.7" transform="rotate(-90 79.8 50.7)">CN7_24</text>
<text x="80.9" y="52" transform="rotate(-90 80.9 52)">VIN</text>
<text x="82.3" y="50.7" transform="rotate(-90 82.3 50.7)">CN7_18</text>
<text x="83.4" y="51.3" transform="rotate(-90 83.4 51.3)">5V</text>
<text x="87.5" y="51.7">PA_0</text>
<text x="90.3" y="50.5">CN7_28</text>
<text x="90.3" y="53.1">CN7_30</text>
<text x="145.4" y="50.5">26</text>
<text x="177.1" y="50.5">30</text>
<text x="177.1" y="53.1">31</text>
<text x="212" y="51.8">11</text>
<text x="212" y="49.3">12</text>
<text x="234.9" y="49.3">13</text>
<text x="234.9" y="51.8">14</text>
<text x="50.2" y="55.6">CN7_7</text>
<text x="87.5" y="56.7">PA_2</text>
<text x="87.5" y="59.3">PA_3</text>
<text x="87.5" y="54.2">PA_1</text>
<text x="89.7" y="55.6">CN10_35</text>
<text x="89.7" y="58.2">CN10_37</text>
<text x="146" y="58.2">6</text>
<text x="177.1" y="55.6">32</text>
<text x="177.1" y="58.2">33</text>
<text x="212" y="54.4">10</text>
<text x="212.7" y="59.4">8</text>
<text x="212.7" y="56.9">9</text>
<text x="234.9" y="54.4">15</text>
<text x="234.9" y="56.9">17</text>
<text x="234.9" y="59.4">18</text>
<text x="49.6" y="60.7">CN7_29</text>
<text x="49.6" y="63.2">CN7_31</text>
<text x="55.1" y="61.8">PH_0</text>
<text x="55.1" y="64.4">PH_1</text>
<text x="87.5" y="64.4">PA_5</text>
<text x="87.5" y="61.8">PA_4</text>
<text x="89.7" y="63.2">CN10_11</text>
<text x="89.7" y="65.8">CN10_13</text>
<text x="90.3" y="60.7">CN7_32</text>
<text x="145.4" y="65.8">17</text>
<text x="177.1" y="60.7">34</text>
<text x="177.1" y="63.2">35</text>
<text x="177.1" y="65.8">36</text>
<text x="212.7" y="64.5">6</text>
<text x="212.7" y="62">7</text>
<text x="234.9" y="62">19</text>
<text x="234.9" y="64.5">20</text>
<text x="50.2" y="68.3">CN7_4</text>
<text x="55.1" y="69.4">PD_2</text>
<text x="87.5" y="66.9">PA_6</text>
<text x="87.5" y="69.4">PA_7</text>
<text x="87.5" y="72">PA_8</text>
<text x="89.7" y="68.3">CN10_15</text>
<text x="89.7" y="70.9">CN10_23</text>
<text x="145.4" y="68.3">16</text>
<text x="177.1" y="68.3">37</text>
<text x="177.1" y="70.9">38</text>
<text x="212" y="69.6">27</text>
<text x="212.7" y="67.1">5</text>
<text x="234.9" y="67.1">21</text>
<text x="49.6" y="75.9">CN7_36</text>
<text x="49.6" y="73.4">CN7_38</text>
<text x="55.1" y="77.1">PC_1</text>
<text x="55.1" y="74.5">PC_0</text>
<text x="86.3" y="77.1">PA_10</text>
<text x="87.5" y="74.5">PA_9</text>
<text x="89.7" y="73.4">CN10_21</text>
<text x="89.7" y="75.9">CN10_33</text>
<text x="145.4" y="75.9">27</text>
<text x="177.1" y="73.4">39</text>
<text x="177.1" y="75.9">40</text>
<text x="212" y="74.7">23</text>
<text x="212" y="77.2">25</text>
<text x="212" y="72.1">26</text>
<text x="234.9" y="74.7">22</text>
<text x="234.9" y="77.2">24</text>
<text x="49" y="83.6">CN10_34</text>
<text x="49.6" y="78.5">CN7_35</text>
<text x="49.6" y="81">CN7_37</text>
<text x="55.1" y="79.6">PC_2</text>
<text x="55.1" y="82.1">PC_3</text>
<text x="86.3" y="82.1">PA_12</text>
<text x="86.3" y="79.6">PA_11</text>
<text x="89.7" y="78.5">CN10_14</text>
<text x="90.3" y="83.6">CN7_13</text>
<text x="145.4" y="83.6">18</text>
<text x="145.4" y="81">24</text>
<text x="145.4" y="78.5">28</text>
<text x="177.7" y="78.5">1</text>
<text x="177.7" y="81">2</text>
<text x="177.7" y="83.6">3</text>
<text x="212" y="82.3">28</text>
<text x="212.7" y="79.8">4</text>
<text x="234.9" y="79.8">29</text>
<text x="49.6" y="88.6">CN10_4</text>
<text x="49.6" y="86.1">CN10_6</text>
<text x="55.1" y="84.7">PC_4</text>
<text x="55.1" y="89.8">PC_6</text>
<text x="55.1" y="87.2">PC_5</text>
<text x="86.3" y="84.7">PA_13</text>
<text x="86.3" y="87.2">PA_14</text>
<text x="86.3" y="89.8">PA_15</text>
<text x="90.3" y="86.1">CN7_15</text>
<text x="90.3" y="88.6">CN7_17</text>
<text x="177.7" y="86.1">4</text>
<text x="177.7" y="88.6">5</text>
<text x="212" y="87.4">31</text>
<text x="212.7" y="89.9">2</text>
<text x="212.7" y="84.8">3</text>
<text x="49" y="91.2">CN10_19</text>
<text x="49.6" y="93.7">CN10_2</text>
<text x="55.1" y="92.3">PC_7</text>
<text x="55.1" y="94.8">PC_8</text>
<text x="87.3" y="94.8">PB_0</text>
<text x="90.3" y="93.7">CN7_34</text>
<text x="145.4" y="93.7">21</text>
<text x="177.1" y="93.7">14</text>
<text x="212" y="92.5">30</text>
<text x="212.7" y="95">1</text>
<text x="49.6" y="96.3">CN10_1</text>
<text x="50.2" y="98.8">CN7_1</text>
<text x="50.2" y="101.3">CN7_2</text>
<text x="55.1" y="97.4">PC_9</text>
<text x="55.1" y="99.9">PC_10</text>
<text x="87.3" y="99.9">PB_2</text>
<text x="87.3" y="97.4">PB_1</text>
<text x="89.7" y="98.8">CN10_22</text>
<text x="89.7" y="96.3">CN10_24</text>
<text x="89.7" y="101.3">CN10_31</text>
<text x="145.4" y="98.8">19</text>
<text x="145.4" y="101.3">20</text>
<text x="145.4" y="96.3">22</text>
<text x="177.1" y="98.8">12</text>
<text x="177.1" y="96.3">15</text>
<text x="177.7" y="101.3">8</text>
<text x="224.5" y="100.4" transform="rotate(-90 224.5 100.4)">16</text>
<text x="49.6" y="106.4">CN7_23</text>
<text x="50.2" y="103.9">CN7_3</text>
<text x="55.1" y="102.5">PC_11</text>
<text x="55.1" y="107.5">PC_13</text>
<text x="55.1" y="105">PC_12</text>
<text x="87.3" y="105">PB_4</text>
<text x="87.3" y="107.5">PB_5</text>
<text x="87.3" y="102.5">PB_3</text>
<text x="89.7" y="103.9">CN10_27</text>
<text x="89.7" y="106.4">CN10_29</text>
<text x="177.7" y="103.9">7</text>
<text x="177.7" y="106.4">9</text>
<text x="49.6" y="109">CN7_25</text>
<text x="49.6" y="111.5">CN7_27</text>
<text x="55.1" y="110.1">PC_14</text>
<text x="55.1" y="112.6">PC_15</text>
<text x="87.3" y="110.1">PB_6</text>
<text x="87.3" y="112.6">PB_7</text>
<text x="89.7" y="109">CN10_17</text>
<text x="90.3" y="111.5">CN7_21</text>
<text x="145.4" y="111.5">23</text>
<text x="145.4" y="109">25</text>
<text x="177.1" y="109">10</text>
<text x="177.1" y="111.5">13</text>
<text x="49.6" y="116.6">CN7_12</text>
<text x="55.1" y="117.7">IOREF</text>
<text x="87.3" y="117.7">PB_9</text>
<text x="87.3" y="115.2">PB_8</text>
<text x="89.7" y="119.1">CN10_25</text>
<text x="90.3" y="116.6">CN10_5</text>
<text x="90.3" y="114">CN10_3</text>
<text x="162.3" y="118.8" transform="rotate(-90 162.3 118.8)">29</text>
<text x="86.1" y="125.3">PB_12</text>
<text x="86.1" y="122.8">PB_11</text>
<text x="86.1" y="120.2">PB_10</text>
<text x="89.7" y="124.2">CN10_16</text>
<text x="89.7" y="121.7">CN10_18</text>
<text x="86.1" y="130.4">PB_14</text>
<text x="86.1" y="127.9">PB_13</text>
<text x="89.7" y="131.8">CN10_26</text>
<text x="89.7" y="129.3">CN10_28</text>
<text x="89.7" y="126.7">CN10_30</text>
<text x="86.1" y="132.9">PB_15</text>
<text x="90.3" y="136.9">CN7_11</text>
<text x="89.4" y="140.6">NC</text>
<text x="89.4" y="138">NC</text>
<text x="89.4" y="143.1">NC</text>
<text x="90.3" y="139.4">CN7_10</text>
<text x="90.9" y="142">CN7_9</text>
<text x="89.4" y="148.2">NC</text>
<text x="89.4" y="145.6">NC</text>
<text x="89.7" y="147.1">CN10_10</text>
<text x="89.7" y="149.6">CN10_36</text>
<text x="90.3" y="144.5">CN7_26</text>
<text x="204.2" y="146.8" transform="rotate(-90 204.2 146.8)">3</text>
<text x="206.3" y="149.6">2</text>
<text x="255" y="146.8" transform="rotate(-90 255 146.8)">3</text>
<text x="257.1" y="149.6">2</text>
<text x="65.6" y="154.4" transform="rotate(-90 65.6 154.4)">GND</text>
<text x="68.2" y="154.4" transform="rotate(-90 68.2 154.4)">GND</text>
<text x="70.7" y="154.4" transform="rotate(-90 70.7 154.4)">GND</text>
<text x="73.3" y="154.4" transform="rotate(-90 73.3 154.4)">GND</text>
<text x="75.8" y="154.4" transform="rotate(-90 75.8 154.4)">GND</text>
<text x="78.3" y="154.4" transform="rotate(-90 78.3 154.4)">GND</text>
<text x="83.4" y="154.4" transform="rotate(-90 83.4 154.4)">AGND</text>
<text x="89.4" y="150.7">NC</text>
<text x="89.4" y="153.3">NC</text>
<text x="89.7" y="152.1">CN10_38</text>
<text x="204.2" y="154.4" transform="rotate(-90 204.2 154.4)">1</text>
<text x="255" y="154.4" transform="rotate(-90 255 154.4)">1</text>
<text x="64.5" y="159.3" transform="rotate(-90 64.5 159.3)">CN7_8</text>
<text x="67.1" y="159.9" transform="rotate(-90 67.1 159.9)">CN7_20</text>
<text x="69.6" y="159.9" transform="rotate(-90 69.6 159.9)">CN7_19</text>
<text x="72.1" y="159.9" transform="rotate(-90 72.1 159.9)">CN7_22</text>
<text x="74.7" y="159.9" transform="rotate(-90 74.7 159.9)">CN10_9</text>
<text x="77.2" y="160.5" transform="rotate(-90 77.2 160.5)">CN10_20</text>
<text x="82.3" y="160.5" transform="rotate(-90 82.3 160.5)">CN10_32</text>
</g>
<g font-size="1.8" fill="#0f0f0f">
<text x="184.1" y="53">A1</text>
<text x="184.1" y="50.5">A0</text>
<text x="205.7" y="49.2">A0</text>
<text x="205.7" y="51.7">A1</text>
<text x="238.8" y="49.2">D0</text>
<text x="238.8" y="51.7">D1</text>
<text x="184.1" y="55.5">A2</text>
<text x="184.1" y="58.1">A3</text>
<text x="205.7" y="54.3">A2</text>
<text x="205.7" y="56.8">A3</text>
<text x="205.7" y="59.3">A4</text>
<text x="238.8" y="59.3">D4</text>
<text x="238.8" y="54.3">D2</text>
<text x="238.8" y="56.8">D3</text>
<text x="184.1" y="65.7">A6</text>
<text x="184.1" y="60.6">A4</text>
<text x="184.1" y="63.2">A5</text>
<text x="205.7" y="64.4">A6</text>
<text x="205.7" y="61.9">A5</text>
<text x="238.8" y="61.9">D5</text>
<text x="238.8" y="64.4">D6</text>
<text x="184.1" y="68.2">A7</text>
<text x="184.1" y="70.8">A8</text>
<text x="205.7" y="67">A7</text>
<text x="205.7" y="69.5">A8</text>
<text x="238.8" y="67">D7</text>
<text x="43.2" y="73.3">A0</text>
<text x="43.2" y="75.9">A1</text>
<text x="184.1" y="75.9">A10</text>
<text x="184.1" y="73.3">A9</text>
<text x="205.7" y="72">A9</text>
<text x="205.7" y="77.1">A11</text>
<text x="205.7" y="74.6">A10</text>
<text x="43.2" y="80.9">A3</text>
<text x="43.2" y="83.5">A4</text>
<text x="43.2" y="78.4">A2</text>
<text x="184.1" y="78.4">A11</text>
<text x="184.1" y="83.5">A13</text>
<text x="184.1" y="80.9">A12</text>
<text x="205.7" y="82.2">A13</text>
<text x="205.7" y="79.7">A12</text>
<text x="43.2" y="88.6">A6</text>
<text x="43.2" y="86">A5</text>
<text x="184.1" y="88.6">A15</text>
<text x="184.1" y="86">A14</text>
<text x="205.7" y="84.7">A14</text>
<text x="205.7" y="87.3">A15</text>
<text x="205.7" y="89.8">A16</text>
<text x="43.2" y="91.1">A7</text>
<text x="43.2" y="93.6">A8</text>
<text x="205.7" y="92.4">A17</text>
<text x="43.2" y="101.3">A11</text>
<text x="43.2" y="96.2">A9</text>
<text x="43.2" y="98.7">A10</text>
<text x="180.3" y="96.2">D1</text>
<text x="43.2" y="103.8">A12</text>
<text x="99.1" y="114">D0</text>
<text x="99.1" y="119">D2</text>
<text x="99.1" y="116.5">D1</text>
<text x="99.1" y="124.1">D4</text>
<text x="99.1" y="121.6">D3</text>
<text x="99.1" y="129.2">D6</text>
<text x="99.1" y="131.7">D7</text>
<text x="99.1" y="126.7">D5</text>
</g>
<g font-size="1.8" fill="#009600">
<text x="180.3" y="93.6">D0</text>
<text x="180.3" y="101.3">D3</text>
<text x="180.3" y="98.7">D2</text>
<text x="180.3" y="103.8">D4</text>
<text x="180.3" y="106.3">D5</text>
<text x="180.3" y="108.9">D6</text>
<text x="180.3" y="111.4">D7</text>
</g>
</svg>
